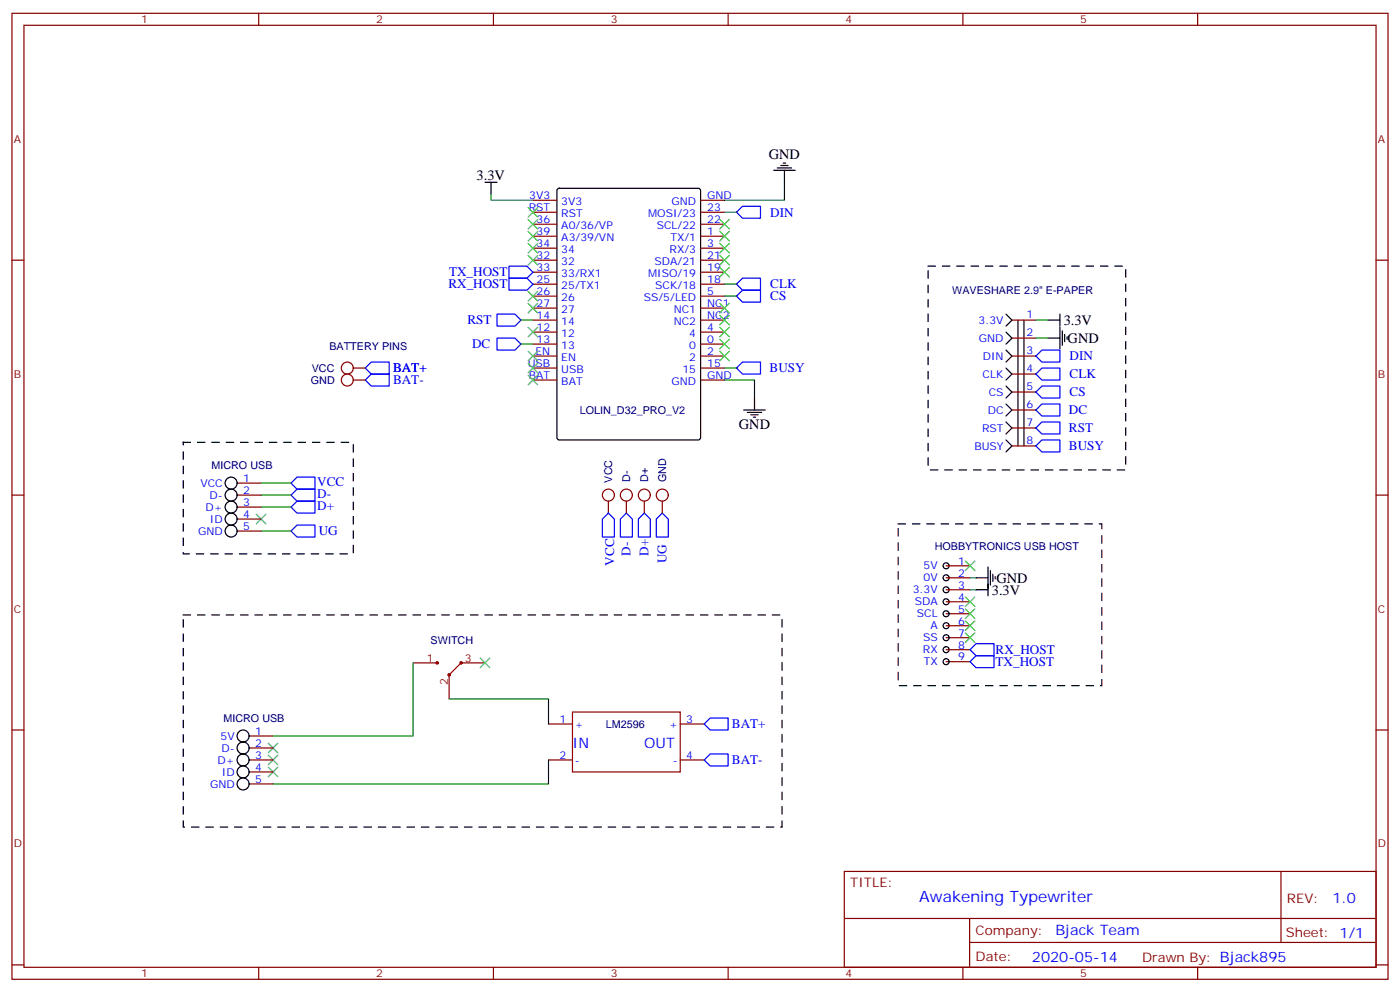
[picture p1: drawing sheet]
<svg xmlns="http://www.w3.org/2000/svg" width="412mm" height="292mm" viewBox="0 0 412 292" stroke-linecap="round" stroke-linejoin="round" font-family="sans-serif">
<g fill="none" stroke="#870000" stroke-width=".35">
<path d="M3.5 3.9h405.4v284.4h-405.4zM7.1 7.4h398.2v277.3h-398.2zM76.2 3.9v3.5M145.3 3.9v3.5M214.5 3.9v3.5M283.6 3.9v3.5M352.8 3.9v3.5M157 58.9h7M206.4 58.9h7M3.5 76.6h3.6M157 76.6h7M157 62.5h7"/>
<path d="M157 66h7M157 69.5h7M157 73.1h7M206.4 76.6h7M206.4 62.5h7M206.4 66h7M206.4 69.5h7M206.4 73.1h7M405.3 76.6h3.6M157 80.1h7M157 83.6h7M157 87.2h7"/>
<path d="M157 90.7h7M157 94.2h7M157 97.8h7M206.4 80.1h7M206.4 83.6h7M206.4 87.2h7M206.4 90.7h7M206.4 94.2h7M206.4 97.8h7M298.1 94.2h7.1M298.1 99.5h7.1M104.1 111.9h3.5"/>
<path d="M104.1 108.3h3.5M157 111.9h7M157 101.3h7M157 104.8h7M157 108.3h7M206.4 111.9h7M206.4 101.3h7M206.4 104.8h7M206.4 108.3h7M298.1 104.8h7.1M298.1 110.1h7.1M298.1 115.4h7.1"/>
<path d="M298.1 120.7h7.1M298.1 126h7.1M298.1 131.3h7.1M3.5 145.7h3.6M69.8 145.7h7.1M69.8 142.2h7.1M69.8 149.3h7.1M69.8 152.8h7.1M69.8 156.3h7.1M179.2 147.5v3.5M184.5 147.5v3.5M189.8 147.5v3.5"/>
<path d="M195.1 147.5v3.5M405.3 145.7h3.6M278.7 177.1h7.1M278.7 173.6h7.1M278.7 170.1h7.1M278.7 166.5h7.1M278.7 180.7h7.1M278.7 184.2h7.1M278.7 194.8h7.1M278.7 187.7h7.1M278.7 191.2h7.1M3.5 214.9h3.6"/>
<path d="M73.4 216.6h7M161.6 213.1h7M200.4 213.1h7M405.3 214.9h3.6M73.4 223.7h7M73.4 220.2h7M73.4 227.2h7M73.4 230.8h7M161.6 223.7h7M200.4 223.7h7M248.7 256.5h156.6v28.2h-156.6zM377.3 256.5v20.9"/>
<path d="M248.7 270.4h156.5M285.6 277.4h119.6M285.6 270.4v14.1M3.5 284h3.6M76.2 284.7v3.6M145.3 284.7v3.6M214.5 284.7v3.6M283.6 284.7v3.6M352.8 284.7v3.6M405.3 284h3.6"/>
<circle cx="102.3" cy="108.3" r="1.76"/>
<circle cx="102.3" cy="111.9" r="1.76"/>
<circle cx="179.2" cy="145.7" r="1.76"/>
<circle cx="184.5" cy="145.7" r="1.76"/>
<circle cx="189.8" cy="145.7" r="1.76"/>
<circle cx="195.1" cy="145.7" r="1.76"/>
</g>
<g fill="none" stroke="#000" stroke-width=".35">
<path d="M142.9 53.7h3.5M144.6 53.7v3.5M164.3 55.6l.4-.2h41l.6 .5 .1 72.9-.5 .6-41.2 .1-.6-.5-.1-72.9zM227.9 50.1h6.3M229 49.4h4.2M230 48.7h2.1M230.7 48h.7M231.1 50.1v3.6M296.3 92.5l1.8 1.7-1.8 1.8M296.3 97.8l1.8 1.7-1.8 1.8M299.9 94.2v37.1M301.6 94.2v37.1"/>
<path d="M308.7 94.2h3.5M308.7 99.5h3.5M312.2 92.5v3.5M312.2 96.3v6.4M312.9 97.4v4.2M313.6 98.5v2.1M314.3 99.2v.7M222.2 117.2v3.5M296.3 103l1.8 1.8-1.8 1.8M296.3 108.3l1.8 1.8-1.8 1.8M296.3 113.6l1.8 1.8-1.8 1.8M296.3 118.9l1.8 1.8-1.8 1.7"/>
<path d="M219.1 120.7h6.3M220.1 121.4h4.3M221.2 122.1h2.1M221.9 122.8h.7M296.3 124.2l1.8 1.8-1.8 1.7M296.3 129.5l1.8 1.8-1.8 1.7M287.5 173.6h3.5M287.5 170.1h3.5M291 166.9v8.5M291.7 168v4.2M292.5 169v2.1M293.2 169.7v.7"/>
<circle cx="68.1" cy="152.8" r="1.76"/>
<circle cx="68.1" cy="149.3" r="1.76"/>
<circle cx="68.1" cy="142.2" r="1.76"/>
<circle cx="68.1" cy="156.3" r="1.76"/>
<circle cx="68.1" cy="145.7" r="1.76"/>
<circle cx="278.7" cy="170.1" r=".88"/>
<circle cx="278.7" cy="177.1" r=".88"/>
<circle cx="278.7" cy="173.6" r=".88"/>
<circle cx="278.7" cy="166.5" r=".88"/>
<circle cx="278.7" cy="180.7" r=".88"/>
<circle cx="278.7" cy="191.2" r=".88"/>
<circle cx="278.7" cy="194.8" r=".88"/>
<circle cx="278.7" cy="184.2" r=".88"/>
<circle cx="278.7" cy="187.7" r=".88"/>
<circle cx="71.6" cy="216.6" r="1.76"/>
<circle cx="71.6" cy="223.7" r="1.76"/>
<circle cx="71.6" cy="227.2" r="1.76"/>
<circle cx="71.6" cy="220.2" r="1.76"/>
<circle cx="71.6" cy="230.8" r="1.76"/>
</g>
<path d="M121.7 195.1h7.1M142.9 195.1h-7.1l-3.5 3.5v7.1M168.6 209.6h31.8v17.6h-31.8z" fill="none" stroke="#900" stroke-width=".35"/>
<g fill="#900" stroke="#900" stroke-width=".35">
<circle cx="128.8" cy="195.1" r=".35"/>
<circle cx="132.3" cy="198.6" r=".35"/>
<circle cx="135.8" cy="195.1" r=".35"/>
</g>
<g fill="none" stroke="#008700" stroke-width=".35">
<path d="M144.6 57.2v1.7h12.4M231.1 53.7v5.2h-17.7M213.4 62.5h3.6M153.5 94.2h3.5M213.4 83.6h3.6M213.4 87.2h3.6M305.2 94.2h3.5M305.2 99.5h3.5M153.5 101.3h3.5M213.4 111.9h8.8v5.3M213.4 108.3h3.6M76.9 145.7h8.8"/>
<path d="M76.9 149.3h8.8M76.9 156.3h8.8M76.9 142.2h8.8M285.8 170.1h1.7M285.8 173.6h1.7M121.7 195.1v21.5h-41.3M132.3 205.7h29.3v7.4M161.6 223.7v7.1h-81.2"/>
</g>
<g fill="none" stroke="#00f" stroke-width=".35">
<path d="M149.9 78.4h5.3l1.8 1.7-1.8 1.8h-5.3zM217 62.5l1.7-1.8h5.3v3.5h-5.3zM146.4 99.5h5.3l1.8 1.8-1.8 1.7h-5.3zM146.4 92.5h5.3l1.8 1.7-1.8 1.8h-5.3zM149.9 81.9h5.3l1.8 1.7-1.8 1.8h-5.3zM217 83.6l1.7-1.7h5.3v3.5h-5.3zM217 87.2l1.7-1.8h5.3v3.5h-5.3zM107.6 111.9l1.8-1.8h5.3v3.5h-5.3zM107.6 108.3l1.8-1.7h5.3v3.5h-5.3zM217 108.3l1.7-1.7h5.3v3.5h-5.3zM305.2 104.8l1.7-1.8h5.3v3.6h-5.3zM305.2 110.1l1.7-1.8h5.3v3.6h-5.3z"/>
<path d="M305.2 115.4l1.7-1.8h5.3v3.6h-5.3zM305.2 120.7l1.7-1.8h5.3v3.5h-5.3zM305.2 131.3l1.7-1.8h5.3v3.5h-5.3zM306.9 124.2h5.3v3.5h-5.3l-1.7-1.7zM85.7 145.7l1.8-1.7h5.3v3.5h-5.3zM85.7 149.3l1.8-1.8h5.3v3.5h-5.3zM85.7 156.3l1.8-1.7h5.3v3.5h-5.3zM85.7 142.2l1.8-1.8h5.3v3.6h-5.3zM179.2 151l1.8 1.8v5.3h-3.6v-5.3zM184.5 151l1.8 1.8v5.3h-3.6v-5.3zM189.8 151l1.8 1.8v5.3h-3.6v-5.3zM195.1 151l1.7 1.8v5.3h-3.5v-5.3z"/>
<path d="M287.5 189.5h5.3v3.5h-5.3l-1.7-1.8zM287.5 193h5.3v3.5h-5.3l-1.7-1.7zM209.2 211.3h5.3v3.6h-5.3l-1.8-1.8zM207.4 223.7l1.8-1.8h5.3v3.6h-5.3z"/>
</g>
<g fill="none" stroke="#3c3" stroke-width=".35">
<path d="M155.6 61.1l2.8 2.8M155.6 64.6l2.8 2.8M155.6 68.1l2.8 2.8M155.6 71.6l2.8 2.9M155.6 75.2l2.8 2.8M158.4 61.1l-2.8 2.8M158.4 64.6l-2.8 2.8M158.4 68.1l-2.8 2.8M158.4 71.6l-2.8 2.9M158.4 75.2l-2.8 2.8M212 64.6l2.8 2.8M212 68.1l2.8 2.8"/>
<path d="M212 71.6l2.8 2.9M212 75.2l2.8 2.8M212 78.7l2.8 2.8M214.8 64.6l-2.8 2.8M214.8 68.1l-2.8 2.8M214.8 71.6l-2.8 2.9M214.8 75.2l-2.8 2.8M214.8 78.7l-2.8 2.8M155.6 85.8l2.8 2.8M155.6 89.3l2.8 2.8M155.6 96.3l2.8 2.9M158.4 85.8l-2.8 2.8"/>
<path d="M158.4 89.3l-2.8 2.8M158.4 96.3l-2.8 2.9M212 92.8l2.8 2.8M212 96.3l2.8 2.9M212 89.3l2.8 2.8M212 99.9l2.8 2.8M214.8 89.3l-2.8 2.8M214.8 92.8l-2.8 2.8M214.8 96.3l-2.8 2.9M214.8 99.9l-2.8 2.8M155.6 103.4l2.8 2.8M155.6 106.9l2.8 2.8"/>
<path d="M155.6 110.5l2.8 2.8M158.4 103.4l-2.8 2.8M158.4 106.9l-2.8 2.8M158.4 110.5l-2.8 2.8M212 103.4l2.8 2.8M214.8 103.4l-2.8 2.8M75.5 151.4l2.8 2.8M78.3 151.4l-2.8 2.8M284.3 165.1l2.9 2.9M284.3 175.7l2.9 2.8M284.3 179.2l2.9 2.9M287.2 165.1l-2.9 2.9"/>
<path d="M287.2 175.7l-2.9 2.8M287.2 179.2l-2.9 2.9M141.5 193.7l2.8 2.8M144.3 193.7l-2.8 2.8M284.3 182.8l2.9 2.8M284.3 186.3l2.9 2.8M287.2 182.8l-2.9 2.8M287.2 186.3l-2.9 2.8M79 218.8l2.8 2.8M81.8 218.8l-2.8 2.8M79 222.3l2.8 2.8M79 225.8l2.8 2.8"/>
<path d="M81.8 222.3l-2.8 2.8M81.8 225.8l-2.8 2.8"/>
</g>
<path d="M273.4 78.4h58.2v59.9h-58.2zM54 130.2h50.1v32.8h-50.1zM264.6 154.2h60v47.6h-60zM54 181h176.4v62.5h-176.4z" fill="none" stroke="#000" stroke-width=".35" stroke-dasharray="2.1 2.1"/>
<text font-size="4.6" fill="#00f" x="270.8" y="265.5">Awakening Typewriter</text>
<g font-size="4.2">
<text x="226.5" y="46.8">GND</text>
<text x="140.4" y="53">3.3V</text>
<text x="313.3" y="95.7">3.3V</text>
<text x="314.5" y="101">GND</text>
<text x="217.7" y="126.3">GND</text>
<text x="293.5" y="171.5">GND</text>
<text x="292.2" y="175.1">3.3V</text>
</g>
<g font-size="4.2" fill="#00f">
<text x="168.6" y="220.2">IN</text>
<text x="189.8" y="220.2">OUT</text>
<text x="392.5" y="265.8">1.0</text>
<text x="310.9" y="275.3">Bjack Team</text>
<text x="304" y="283.1">2020-05-14</text>
</g>
<g font-size="3.9" fill="#00f">
<text x="226.9" y="63.8">DIN</text>
<text x="132.3" y="81.4">TX_HOST</text>
<text x="132.1" y="84.9">RX_HOST</text>
<text x="226.9" y="84.9">CLK</text>
<text x="226.9" y="88.4">CS</text>
<text x="137.7" y="95.5">RST</text>
<text x="139.1" y="102.5">DC</text>
<text x="315.1" y="106.1">DIN</text>
<text x="115.8" y="113.1">BAT-</text>
<text x="115.8" y="109.6">BAT+</text>
<text x="226.7" y="109.6">BUSY</text>
<text x="315.1" y="111.4">CLK</text>
<text x="315.1" y="116.7">CS</text>
<text x="314.9" y="121.9">DC</text>
<text x="314.9" y="127.2">RST</text>
<text x="314.9" y="132.5">BUSY</text>
<text x="93.5" y="143">VCC</text>
<text x="93.5" y="146.5">D-</text>
<text x="93.5" y="150">D+</text>
<text x="93.9" y="157.6">UG</text>
<text x="181" y="166.5" transform="rotate(-90 181 166.5)">VCC</text>
<text x="185.8" y="163.6" transform="rotate(-90 185.8 163.6)">D-</text>
<text x="191.1" y="163.6" transform="rotate(-90 191.1 163.6)">D+</text>
<text x="196.4" y="165.8" transform="rotate(-90 196.4 165.8)">UG</text>
<text x="293.3" y="192.5">RX_HOST</text>
<text x="293.3" y="196">TX_HOST</text>
<text x="215.6" y="214.4">BAT+</text>
<text x="215.6" y="225">BAT-</text>
</g>
<g font-size="3.9" fill="#800">
<text x="250.5" y="261.1">TITLE:</text>
<text x="379.1" y="265.8">REV:</text>
<text x="287.4" y="275.3">Company:</text>
<text x="378.7" y="275.9">Sheet: 1/1</text>
<text x="287.4" y="283">Date:</text>
<text x="336.4" y="283.1">Drawn By: Bjack895</text>
</g>
<g font-size="3.2" fill="#800">
<text x="41.6" y="6.9">1</text>
<text x="110.8" y="6.9">2</text>
<text x="179.9" y="6.9">3</text>
<text x="249.1" y="6.9">4</text>
<text x="318.2" y="6.9">5</text>
<text x="4.1" y="42">A</text>
<text x="405.9" y="42">A</text>
<text x="4.1" y="111.2">B</text>
<text x="405.9" y="111.2">B</text>
<text x="4.1" y="180.3">C</text>
<text x="405.9" y="180.3">C</text>
<text x="4.1" y="249.4">D</text>
<text x="405.9" y="249.4">D</text>
<text x="41.6" y="287.7">1</text>
<text x="110.8" y="287.7">2</text>
<text x="179.9" y="287.7">3</text>
<text x="249.1" y="287.7">4</text>
<text x="318.2" y="287.7">5</text>
</g>
<g font-size="3.2" fill="#00f">
<text x="155.9" y="58.6">3V3</text>
<text x="208.3" y="58.6">GND</text>
<text x="155.8" y="62.1">RST</text>
<text x="158.1" y="65.7">36</text>
<text x="165.3" y="60.4">3V3</text>
<text x="165.3" y="63.9">RST</text>
<text x="190.9" y="63.9">MOSI/23</text>
<text x="197.8" y="60.4">GND</text>
<text x="208.3" y="65.7">22</text>
<text x="208.3" y="62.1">23</text>
<text x="158.1" y="69.2">39</text>
<text x="165.3" y="67.4">A0/36/VP</text>
<text x="165.3" y="70.9">A3/39/VN</text>
<text x="193.4" y="67.4">SCL/22</text>
<text x="197.5" y="70.9">TX/1</text>
<text x="208.3" y="69.2">1</text>
<text x="158.1" y="72.7">34</text>
<text x="158.1" y="76.2">32</text>
<text x="165.3" y="74.5">34</text>
<text x="165.3" y="78">32</text>
<text x="192.8" y="78">SDA/21</text>
<text x="197.2" y="74.5">RX/3</text>
<text x="208.3" y="76.2">21</text>
<text x="208.3" y="72.7">3</text>
<text x="158.1" y="79.8">33</text>
<text x="158.1" y="83.3">25</text>
<text x="165.3" y="81.5">33/RX1</text>
<text x="190.9" y="81.5">MISO/19</text>
<text x="208.3" y="83.3">18</text>
<text x="208.3" y="79.8">19</text>
<text x="158.1" y="86.8">26</text>
<text x="165.3" y="85.1">25/TX1</text>
<text x="165.3" y="88.6">26</text>
<text x="189.6" y="88.6">SS/5/LED</text>
<text x="193" y="85.1">SCK/18</text>
<text x="208.3" y="86.8">5</text>
<text x="158.1" y="90.3">27</text>
<text x="158.1" y="93.9">14</text>
<text x="165.3" y="92.1">27</text>
<text x="165.3" y="95.6">14</text>
<text x="198.5" y="95.6">NC2</text>
<text x="198.5" y="92.1">NC1</text>
<text x="208.3" y="93.9">NC2</text>
<text x="208.3" y="90.3">NC1</text>
<text x="288.3" y="95.3">3.3V</text>
<text x="302.3" y="93.5">1</text>
<text x="158.1" y="97.4">12</text>
<text x="158.1" y="100.9">13</text>
<text x="165.3" y="99.2">12</text>
<text x="203.1" y="99.2">4</text>
<text x="208.3" y="100.9">0</text>
<text x="208.3" y="97.4">4</text>
<text x="288.3" y="100.6">GND</text>
<text x="302.3" y="98.8">2</text>
<text x="155.4" y="108">USB</text>
<text x="157.7" y="104.5">EN</text>
<text x="165.3" y="102.7">13</text>
<text x="165.3" y="106.2">EN</text>
<text x="203.1" y="102.7">0</text>
<text x="203.1" y="106.2">2</text>
<text x="208.3" y="108">15</text>
<text x="208.3" y="104.5">2</text>
<text x="289.5" y="105.9">DIN</text>
<text x="302.3" y="104.1">3</text>
<text x="155.8" y="111.5">BAT</text>
<text x="165.3" y="113.3">BAT</text>
<text x="165.3" y="109.7">USB</text>
<text x="197.8" y="113.3">GND</text>
<text x="201" y="109.7">15</text>
<text x="208.3" y="111.5">GND</text>
<text x="289.5" y="111.2">CLK</text>
<text x="302.3" y="109.4">4</text>
<text x="291.2" y="116.5">CS</text>
<text x="302.3" y="114.7">5</text>
<text x="302.3" y="120">6</text>
<text x="291" y="121.7">DC</text>
<text x="302.3" y="125.3">7</text>
<text x="289.3" y="127">RST</text>
<text x="302.3" y="130.6">8</text>
<text x="287" y="132.3">BUSY</text>
<text x="59" y="143.3">VCC</text>
<text x="71.6" y="141.9">1</text>
<text x="61.7" y="146.8">D-</text>
<text x="71.6" y="145.4">2</text>
<text x="71.6" y="148.9">3</text>
<text x="60.6" y="150.3">D+</text>
<text x="61.8" y="153.8">ID</text>
<text x="71.6" y="152.4">4</text>
<text x="71.6" y="156">5</text>
<text x="58.3" y="157.4">GND</text>
<text x="272" y="167.6">5V</text>
<text x="282.2" y="166.2">1</text>
<text x="272" y="171.1">0V</text>
<text x="282.2" y="173.2">3</text>
<text x="282.2" y="169.7">2</text>
<text x="268.9" y="174.7">3.3V</text>
<text x="269.4" y="178.2">SDA</text>
<text x="282.2" y="176.8">4</text>
<text x="270.1" y="181.7">SCL</text>
<text x="274.1" y="185.2">A</text>
<text x="282.2" y="180.3">5</text>
<text x="282.2" y="183.8">6</text>
<text x="271.9" y="188.8">SS</text>
<text x="282.2" y="187.4">7</text>
<text x="282.2" y="190.9">8</text>
<text x="271.8" y="192.3">RX</text>
<text x="272.1" y="195.8">TX</text>
<text x="282.2" y="194.4">9</text>
<text x="164.8" y="212.8">1</text>
<text x="169.3" y="214.2">+</text>
<text x="197.1" y="214.2">+</text>
<text x="202.1" y="212.8">3</text>
<text x="65" y="217.7">5V</text>
<text x="65.3" y="221.2">D-</text>
<text x="75.1" y="216.3">1</text>
<text x="75.1" y="219.8">2</text>
<text x="64.1" y="224.8">D+</text>
<text x="75.1" y="223.3">3</text>
<text x="75.1" y="226.9">4</text>
<text x="164.8" y="223.3">2</text>
<text x="169.3" y="224.8">-</text>
<text x="198.2" y="224.8">-</text>
<text x="202.1" y="223.3">4</text>
<text x="61.9" y="231.8">GND</text>
<text x="65.4" y="228.3">ID</text>
<text x="75.1" y="230.4">5</text>
</g>
<g font-size="3.2" fill="#000080">
<text x="280.5" y="86.6">WAVESHARE 2.9&quot; E-PAPER</text>
<text x="97" y="103">BATTERY PINS</text>
<text x="91.6" y="113">GND</text>
<text x="91.8" y="109.5">VCC</text>
<text x="170.8" y="122">LOLIN_D32_PRO_V2</text>
<text x="62.3" y="138.1">MICRO USB</text>
<text x="180.3" y="142.1" transform="rotate(-90 180.3 142.1)">VCC</text>
<text x="185.6" y="141.9" transform="rotate(-90 185.6 141.9)">D-</text>
<text x="190.9" y="141.9" transform="rotate(-90 190.9 141.9)">D+</text>
<text x="196.2" y="141.9" transform="rotate(-90 196.2 141.9)">GND</text>
<text x="275.4" y="161.7">HOBBYTRONICS USB HOST</text>
<text x="126.9" y="189.6">SWITCH</text>
<text x="65.8" y="212.5">MICRO USB</text>
<text x="178.5" y="214.4">LM2596</text>
</g>
<g font-size="3.2" fill="#900">
<text x="125.7" y="194.8">1</text>
<text x="136.9" y="194.8">3</text>
<text x="131.9" y="201.7" transform="rotate(-90 131.9 201.7)">2</text>
</g>
</svg>
